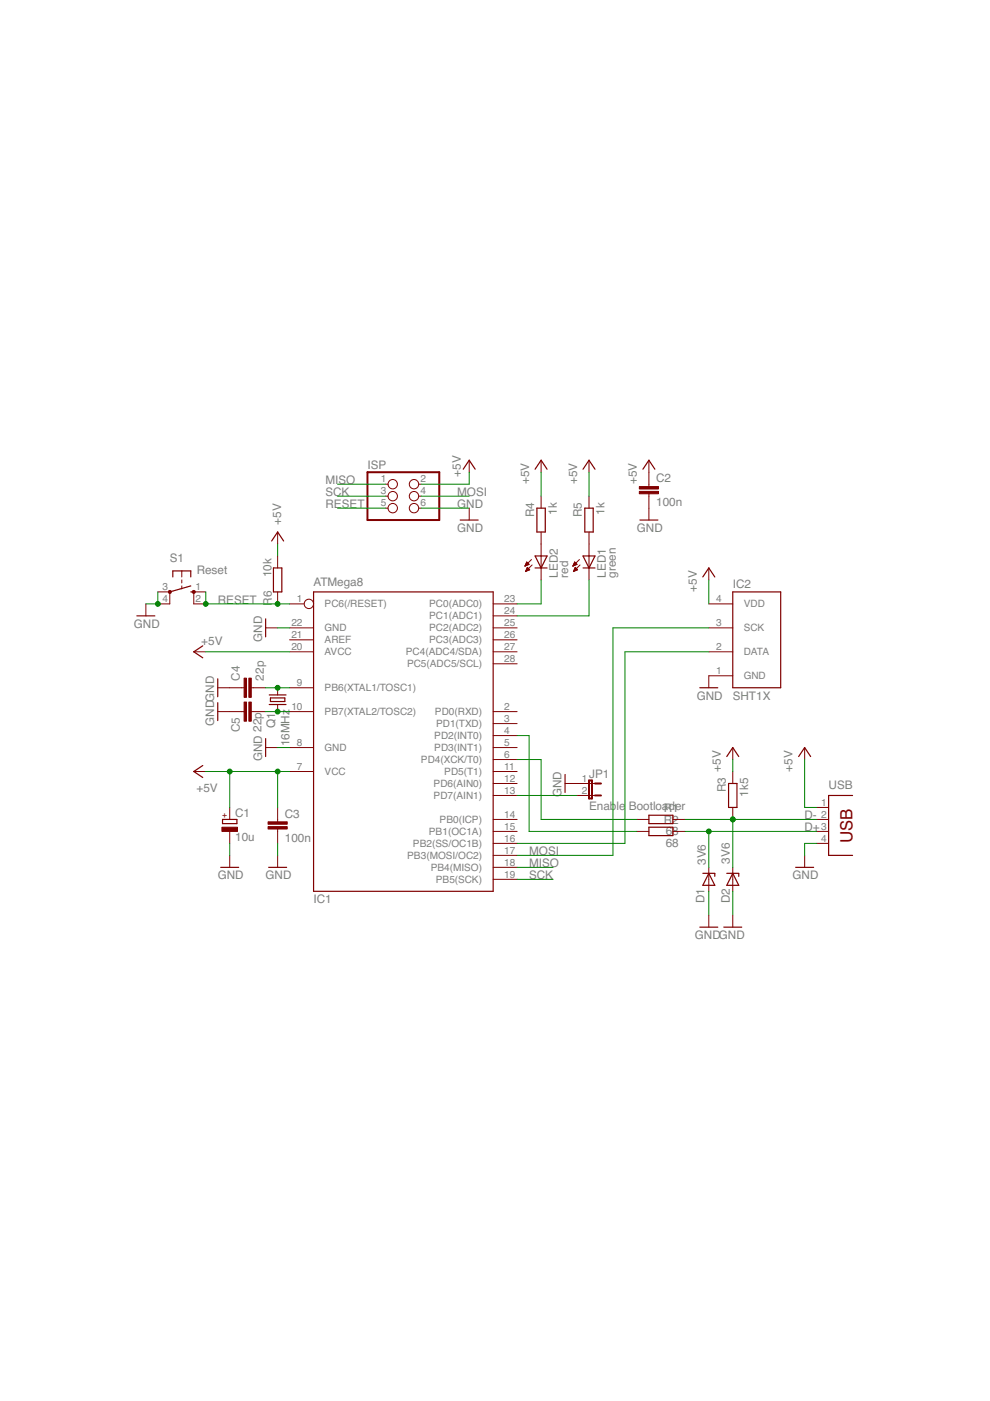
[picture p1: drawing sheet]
<svg xmlns="http://www.w3.org/2000/svg" width="210mm" height="297mm" viewBox="0 0 210 297" stroke-linecap="round" stroke-linejoin="round" font-family="sans-serif">
<g fill="#800000" stroke="#800000" stroke-width=".21">
<path d="M173.1 171.2h2.6z"/>
<path d="M173.1 173.7h2.6z"/>
<path d="M173.1 176.3h2.6z"/>
<path d="M173.1 178.8h2.6z"/>
<path d="M104.6 186.4h5z"/>
<path d="M61.4 150.9h5.1z"/>
<path d="M61.4 145.8h5.1z"/>
<path d="M61.4 158.5h5.1z"/>
<path d="M61.4 163.6h5.1z"/>
<path d="M61.4 133.1h5.1z"/>
<path d="M61.4 135.7h5.1z"/>
<path d="M61.4 138.2h5.1z"/>
<path d="M104.6 183.9h5z"/>
<path d="M104.6 181.4h5z"/>
<path d="M104.6 178.8h5z"/>
<path d="M104.6 176.3h5z"/>
<path d="M104.6 173.7h5z"/>
<path d="M104.6 168.7h5z"/>
<path d="M104.6 166.1h5z"/>
<path d="M104.6 163.6h5z"/>
<path d="M104.6 161h5z"/>
<path d="M104.6 158.5h5z"/>
<path d="M104.6 156h5z"/>
<path d="M104.6 153.4h5z"/>
<path d="M104.6 150.9h5z"/>
<path d="M104.6 140.7h5z"/>
<path d="M104.6 138.2h5z"/>
<path d="M104.6 135.7h5z"/>
<path d="M104.6 133.1h5z"/>
<path d="M104.6 130.6h5z"/>
<path d="M104.6 128h5z"/>
<path d="M61.4 128h3.1z"/>
<path d="M56.3 158.5h2.6z"/>
<path d="M56.3 133.1h2.6z"/>
<path d="M170.6 181.4v2.5z"/>
<path d="M150.3 194v2.6z"/>
<path d="M135 173.7h2.6z"/>
<path d="M142.7 173.7h2.5z"/>
<path d="M135 176.3h2.6z"/>
<path d="M142.7 176.3h2.5z"/>
<path d="M48.7 145.8h2.5z"/>
<path d="M53.8 145.8h2.5z"/>
<path d="M51.2 145.8h.6z"/>
<path d="M53.3 145.8h.5z"/>
<path d="M48.7 150.9h2.5z"/>
<path d="M53.8 150.9h2.5z"/>
<path d="M51.2 150.9h.6z"/>
<path d="M53.3 150.9h.5z"/>
<path d="M46.2 150.9h2.5z"/>
<path d="M58.9 145.8v1.5z"/>
<path d="M58.9 149.4v1.5z"/>
<path d="M46.2 145.8h2.5z"/>
<path d="M124.9 120.4v2.6z"/>
<path d="M124.9 115.3v2.6z"/>
<path d="M124.9 117.9v2.5z"/>
<path d="M122.9 118.6l-1.4 1.4z"/>
<path d="M121.6 121.2l1.4-1.4z"/>
<path d="M121.8 119.1l-.3 .9z"/>
<path d="M121.8 119.1l.5 .6z"/>
<path d="M121.5 120l.8-.3z"/>
<path d="M121.5 120h.1z"/>
<path d="M121.5 119.8h.4z"/>
<path d="M121.6 119.7h.6z"/>
<path d="M121.6 119.6h.7z"/>
<path d="M121.7 119.5h.5z"/>
<path d="M121.8 119.4h.3z"/>
<path d="M121.8 119.3h.1z"/>
<path d="M122 120.3l-.4 .9z"/>
<path d="M122 120.3l.5 .5z"/>
<path d="M121.6 121.2l.9-.4z"/>
<path d="M121.6 121.1h.3z"/>
<path d="M121.7 120.9h.5z"/>
<path d="M121.8 120.8h.6z"/>
<path d="M121.8 120.7h.6z"/>
<path d="M121.8 120.6h.5z"/>
<path d="M121.9 120.5h.2z"/>
<path d="M124.9 112.8v2.5z"/>
<path d="M124.9 105.2v2.5z"/>
<path d="M155.4 171.2v2.5z"/>
<path d="M155.4 163.6v2.5z"/>
<path d="M170.6 158.5v2.5z"/>
<path d="M41.1 163.6h2.5z"/>
<path d="M41.1 138.2h2.5z"/>
<path d="M150.3 186.4v2.6z"/>
<path d="M150.3 183.9v2.5z"/>
<path d="M155.4 186.4v2.6z"/>
<path d="M155.4 183.9v2.5z"/>
<path d="M58.9 171.2v2.5z"/>
<path d="M58.9 176.3v2.5z"/>
<path d="M58.9 173.7v.5z"/>
<path d="M58.9 175.8v.5z"/>
<path d="M58.9 181.4v2.5z"/>
<path d="M48.7 176.3v2.5z"/>
<path d="M48.7 171.2v2.5z"/>
<path d="M58.9 125.5v2.5z"/>
<path d="M58.9 117.9v2.5z"/>
<path d="M58.9 112.8v2.5z"/>
<path d="M114.7 120.4v2.6z"/>
<path d="M114.7 115.3v2.6z"/>
<path d="M114.7 117.9v2.5z"/>
<path d="M112.7 118.6l-1.4 1.4z"/>
<path d="M111.4 121.2l1.4-1.4z"/>
<path d="M111.7 119.1l-.4 .9z"/>
<path d="M111.7 119.1l.5 .6z"/>
<path d="M111.3 120l.9-.3z"/>
<path d="M111.3 120h.2z"/>
<path d="M111.4 119.8h.3z"/>
<path d="M111.4 119.7h.6z"/>
<path d="M111.5 119.6h.6z"/>
<path d="M111.5 119.5h.5z"/>
<path d="M111.6 119.4h.3z"/>
<path d="M111.6 119.3h.2z"/>
<path d="M111.8 120.3l-.4 .9z"/>
<path d="M111.8 120.3l.5 .5z"/>
<path d="M111.4 121.2l.9-.4z"/>
<path d="M111.5 121.1h.2z"/>
<path d="M111.5 120.9h.5z"/>
<path d="M111.6 120.8h.7z"/>
<path d="M111.6 120.7h.6z"/>
<path d="M111.7 120.6h.4z"/>
<path d="M111.7 120.5h.3z"/>
<path d="M114.7 112.8v2.5z"/>
<path d="M114.7 105.2v2.5z"/>
<path d="M114.7 97.6v2.5z"/>
<path d="M124.9 97.6v2.5z"/>
<path d="M81.7 102.7h.6z"/>
<path d="M88.8 102.7h.5z"/>
<path d="M81.7 105.2h.6z"/>
<path d="M88.8 105.2h.5z"/>
<path d="M81.7 107.7h.6z"/>
<path d="M88.8 107.7h.5z"/>
<path d="M99.5 107.7v2.6z"/>
<path d="M99.5 97.6v2.5z"/>
<path d="M48.7 181.4v2.5z"/>
<path d="M155.4 158.5v2.5z"/>
<path d="M155.4 194v2.6z"/>
<path d="M122.3 166.1h2.6z"/>
<path d="M124.9 166.1h1.3z"/>
<path d="M122.3 168.7h2.6z"/>
<path d="M124.9 168.7h1.3z"/>
<path d="M119.8 166.1h2.5z"/>
<path d="M33.5 125.5h2.5z"/>
<path d="M41.1 125.5h2.5z"/>
<path d="M41.1 128h2.5z"/>
<path d="M33.5 128h2.5z"/>
<path d="M38.5 123v.6z"/>
<path d="M38.5 124.2v.7z"/>
<path d="M38.5 121.1v1.2z"/>
<path d="M41.1 125.5v2.5z"/>
<path d="M36 125.5v2.5z"/>
<path d="M30.9 128v2.6z"/>
<path d="M137.6 100.1v2.6z"/>
<path d="M137.6 105.2v2.5z"/>
<path d="M137.6 102.7v.5z"/>
<path d="M137.6 104.7v.5z"/>
<path d="M137.6 107.7v2.6z"/>
<path d="M137.6 97.6v2.5z"/>
<path d="M150.3 128h5.1z"/>
<path d="M150.3 133.1h5.1z"/>
<path d="M150.3 138.2h5.1z"/>
<path d="M150.3 143.3h5.1z"/>
<path d="M150.3 143.3v2.5z"/>
<path d="M150.3 120.4v2.6z"/>
<circle cx="36" cy="125.5" r=".33"/>
<circle cx="41.1" cy="125.5" r=".33"/>
</g>
<g fill="#800000" stroke="#800000" stroke-width=".25">
<path d="M175.7 168.7v12.7z"/>
<path d="M175.7 181.4h5.1z"/>
<path d="M175.7 168.7h5.1z"/>
<path d="M66.5 125.5h38.1z"/>
<path d="M104.6 125.5v63.5z"/>
<path d="M66.5 189h38.1z"/>
<path d="M66.5 125.5v63.5z"/>
<path d="M56.3 156.6v3.8z"/>
<path d="M56.3 131.2v3.8z"/>
<path d="M168.7 183.9h3.8z"/>
<path d="M148.4 196.6h3.8z"/>
<path d="M137.6 174.6h5.1z"/>
<path d="M137.6 172.8h5.1z"/>
<path d="M137.6 172.8v1.8z"/>
<path d="M142.7 172.8v1.8z"/>
<path d="M137.6 177.2h5.1z"/>
<path d="M137.6 175.4h5.1z"/>
<path d="M137.6 175.4v1.8z"/>
<path d="M142.7 175.4v1.8z"/>
<path d="M46.2 149v3.8z"/>
<path d="M57.3 148.7h3.1z"/>
<path d="M60.4 148v.7z"/>
<path d="M57.3 148h3.1z"/>
<path d="M57.3 148v.7z"/>
<path d="M57.1 147.3h3.5z"/>
<path d="M57.1 149.4h3.5z"/>
<path d="M46.2 143.9v3.8z"/>
<path d="M126.2 117.9l-1.3 2.5z"/>
<path d="M123.6 117.9l1.3 2.5z"/>
<path d="M124.9 120.4h1.3z"/>
<path d="M123.6 120.4h1.3z"/>
<path d="M124.9 117.9h1.3z"/>
<path d="M123.6 117.9h1.3z"/>
<path d="M125.8 107.7v5.1z"/>
<path d="M124 107.7v5.1z"/>
<path d="M124 112.8h1.8z"/>
<path d="M124 107.7h1.8z"/>
<path d="M156.3 166.1v5.1z"/>
<path d="M154.5 166.1v5.1z"/>
<path d="M154.5 171.2h1.8z"/>
<path d="M154.5 166.1h1.8z"/>
<path d="M170.6 158.5l1.3 1.9z"/>
<path d="M170.6 158.5l-1.3 1.9z"/>
<path d="M41.1 163.6l1.9-1.3z"/>
<path d="M41.1 163.6l1.9 1.2z"/>
<path d="M41.1 138.2l1.9-1.3z"/>
<path d="M41.1 138.2l1.9 1.3z"/>
<path d="M150.3 185.2l1.3 2.5z"/>
<path d="M150.3 185.2l-1.3 2.5z"/>
<path d="M149 185.2h1.3z"/>
<path d="M149 187.7h2.6z"/>
<path d="M150.3 185.2h1.3z"/>
<path d="M151.6 185.2v.6z"/>
<path d="M155.4 185.2l1.2 2.5z"/>
<path d="M155.4 185.2l-1.3 2.5z"/>
<path d="M154.1 185.2h1.3z"/>
<path d="M154.1 187.7h2.5z"/>
<path d="M155.4 185.2h1.2z"/>
<path d="M156.6 185.2v.6z"/>
<path d="M57 183.9h3.8z"/>
<path d="M47.2 174.6h3z"/>
<path d="M50.2 173.7v.9z"/>
<path d="M47.2 173.7v.9z"/>
<path d="M47.2 173.7h3z"/>
<path d="M59.8 120.4v5.1z"/>
<path d="M58 120.4v5.1z"/>
<path d="M58 125.5h1.8z"/>
<path d="M58 120.4h1.8z"/>
<path d="M58.9 112.8l1.2 1.9z"/>
<path d="M58.9 112.8l-1.3 1.9z"/>
<path d="M116 117.9l-1.3 2.5z"/>
<path d="M113.5 117.9l1.2 2.5z"/>
<path d="M114.7 120.4h1.3z"/>
<path d="M113.5 120.4h1.2z"/>
<path d="M114.7 117.9h1.3z"/>
<path d="M113.5 117.9h1.2z"/>
<path d="M115.6 107.7v5.1z"/>
<path d="M113.8 107.7v5.1z"/>
<path d="M113.8 112.8h1.8z"/>
<path d="M113.8 107.7h1.8z"/>
<path d="M114.7 97.6l1.3 1.9z"/>
<path d="M114.7 97.6l-1.2 1.9z"/>
<path d="M124.9 97.6l1.3 1.9z"/>
<path d="M124.9 97.6l-1.3 1.9z"/>
<path d="M97.6 110.3h3.8z"/>
<path d="M99.5 97.6l1.3 1.9z"/>
<path d="M99.5 97.6l-1.3 1.9z"/>
<path d="M46.8 183.9h3.8z"/>
<path d="M155.4 158.5l1.2 1.9z"/>
<path d="M155.4 158.5l-1.3 1.9z"/>
<path d="M153.5 196.6h3.8z"/>
<path d="M119.8 164.2v3.8z"/>
<path d="M40.4 125.5h.7z"/>
<path d="M40.4 121.1v1.2z"/>
<path d="M36.6 121.1v1.2z"/>
<path d="M38.5 121.1h1.9z"/>
<path d="M36.6 121.1h1.9z"/>
<path d="M36 125.5l4.4-1.3z"/>
<path d="M29 130.6h3.8z"/>
<path d="M135.7 110.3h3.8z"/>
<path d="M137.6 97.6l1.3 1.9z"/>
<path d="M137.6 97.6l-1.3 1.9z"/>
<path d="M155.4 125.5h10.1z"/>
<path d="M155.4 125.5v20.3z"/>
<path d="M155.4 145.8h10.1z"/>
<path d="M165.5 125.5v20.3z"/>
<path d="M148.4 145.8h3.8z"/>
<path d="M150.3 120.4l1.3 1.9z"/>
<path d="M150.3 120.4l-1.3 1.9z"/>
</g>
<g fill="none" stroke="#800000" stroke-width=".21">
<circle cx="83.3" cy="102.7" r=".99"/>
<circle cx="83.3" cy="105.2" r=".99"/>
<circle cx="83.3" cy="107.7" r=".99"/>
<circle cx="87.8" cy="105.2" r=".99"/>
<circle cx="87.8" cy="102.7" r=".99"/>
<circle cx="87.8" cy="107.7" r=".99"/>
<circle cx="65.5" cy="128" r=".99"/>
</g>
<g fill="#800000" stroke="#800000" stroke-width=".21">
<path d="M52.8 143.8h.5v4h-.5z"/>
<path d="M51.8 143.8h.5v4h-.5z"/>
<path d="M52.8 148.8h.5v4.1h-.5z"/>
<path d="M51.8 148.8h.5v4.1h-.5z"/>
<path d="M56.8 175.3h4.1v.5h-4.1z"/>
<path d="M56.8 174.2h4.1v.6h-4.1z"/>
<path d="M47.1 175.4h3.3v.9h-3.3z"/>
<path d="M135.6 104.2h4v.5h-4z"/>
<path d="M135.6 103.2h4v.5h-4z"/>
</g>
<g fill="#800000" stroke="#800000" stroke-width=".42">
<path d="M77.9 110.3h15.2z"/>
<path d="M93.1 100.1v10.2z"/>
<path d="M77.9 100.1h15.2z"/>
<path d="M77.9 100.1v10.2z"/>
<path d="M126.2 166.1h1.2z"/>
<path d="M126.2 168.7h1.2z"/>
<path d="M124.9 165.5v3.8z"/>
<path d="M124.9 169.3h.6z"/>
<path d="M125.5 165.5v3.8z"/>
<path d="M124.9 165.5h.6z"/>
</g>
<g fill="#008000" stroke="#008000" stroke-width=".21">
<path d="M58.9 133.1h2.5z"/>
<path d="M58.9 158.5h2.5z"/>
<path d="M58.9 178.8v2.6z"/>
<path d="M89.3 107.7h10.2z"/>
<path d="M170.6 178.8v2.6z"/>
<path d="M170.6 178.8h2.5z"/>
<path d="M48.7 178.8v2.6z"/>
<path d="M150.3 189v5z"/>
<path d="M155.4 189v5z"/>
<path d="M30.9 128h2.6z"/>
<path d="M33.5 125.5v2.5z"/>
<path d="M155.4 173.7h17.7z"/>
<path d="M145.2 173.7h10.2z"/>
<path d="M155.4 173.7v10.2z"/>
<path d="M150.3 176.3h22.8z"/>
<path d="M145.2 176.3h5.1z"/>
<path d="M150.3 176.3v7.6z"/>
<path d="M58.9 145.8h2.5z"/>
<path d="M56.3 145.8h2.6z"/>
<path d="M58.9 150.9h2.5z"/>
<path d="M56.3 150.9h2.6z"/>
<path d="M43.6 163.6h5.1z"/>
<path d="M48.7 163.6h10.2z"/>
<path d="M58.9 163.6h2.5z"/>
<path d="M58.9 163.6v7.6z"/>
<path d="M48.7 163.6v7.6z"/>
<path d="M43.6 138.2h17.8z"/>
<path d="M58.9 115.3v2.6z"/>
<path d="M114.7 100.1v5.1z"/>
<path d="M124.9 100.1v5.1z"/>
<path d="M89.3 102.7h10.2z"/>
<path d="M99.5 100.1v2.6z"/>
<path d="M170.6 171.2h2.5z"/>
<path d="M170.6 161v10.2z"/>
<path d="M155.4 161v2.6z"/>
<path d="M150.3 123v5z"/>
<path d="M112.2 176.3h22.8z"/>
<path d="M112.2 156v20.3z"/>
<path d="M109.6 156h2.6z"/>
<path d="M109.6 128h5.1z"/>
<path d="M114.7 123v5z"/>
<path d="M109.6 130.6h15.3z"/>
<path d="M124.9 123v7.6z"/>
<path d="M71.6 102.7h10.1z"/>
<path d="M109.6 183.9h7.7z"/>
<path d="M71.6 105.2h10.1z"/>
<path d="M109.6 186.4h7.7z"/>
<path d="M71.6 107.7h10.1z"/>
<path d="M58.9 128h2.5z"/>
<path d="M43.6 128h15.3z"/>
<path d="M43.6 125.5v2.5z"/>
<path d="M89.3 105.2h10.2z"/>
<path d="M109.6 181.4h20.4z"/>
<path d="M130 133.1v48.3z"/>
<path d="M130 133.1h20.3z"/>
<path d="M109.6 161h5.1z"/>
<path d="M114.7 161v12.7z"/>
<path d="M114.7 173.7h20.3z"/>
<path d="M109.6 168.7h12.7z"/>
<path d="M109.6 178.8h22.9z"/>
<path d="M132.5 138.2v40.6z"/>
<path d="M132.5 138.2h17.8z"/>
<circle cx="33.5" cy="128" r=".51"/>
<circle cx="155.4" cy="173.7" r=".51"/>
<circle cx="150.3" cy="176.3" r=".51"/>
<circle cx="58.9" cy="145.8" r=".51"/>
<circle cx="58.9" cy="150.9" r=".51"/>
<circle cx="58.9" cy="163.6" r=".51"/>
<circle cx="48.7" cy="163.6" r=".51"/>
<circle cx="58.9" cy="128" r=".51"/>
<circle cx="43.6" cy="128" r=".51"/>
</g>
<text font-size="3.6" fill="#800000" x="180.8" y="178.8" transform="rotate(-90 180.8 178.8)">USB</text>
<g font-size="2.5" fill="#808080">
<text x="77.9" y="99.5">ISP</text>
<text x="97.7" y="101.1" transform="rotate(-90 97.7 101.1)">+5V</text>
<text x="69" y="102.7">MISO</text>
<text x="69" y="105.2">SCK</text>
<text x="69" y="107.7">RESET</text>
<text x="97" y="107.7">GND</text>
<text x="97" y="105.2">MOSI</text>
<text x="112.2" y="102.7" transform="rotate(-90 112.2 102.7)">+5V</text>
<text x="122.3" y="102.7" transform="rotate(-90 122.3 102.7)">+5V</text>
<text x="135" y="102.7" transform="rotate(-90 135 102.7)">+5V</text>
<text x="139.1" y="107.3">100n</text>
<text x="139.1" y="102.3">C2</text>
<text x="59.6" y="111.3" transform="rotate(-90 59.6 111.3)">+5V</text>
<text x="97" y="112.8">GND</text>
<text x="113.2" y="109.6" transform="rotate(-90 113.2 109.6)">R4</text>
<text x="118" y="109.1" transform="rotate(-90 118 109.1)">1k</text>
<text x="123.4" y="109.6" transform="rotate(-90 123.4 109.6)">R5</text>
<text x="128.2" y="109.1" transform="rotate(-90 128.2 109.1)">1k</text>
<text x="135" y="112.8">GND</text>
<text x="36" y="119.2">S1</text>
<text x="41.7" y="121.7">Reset</text>
<text x="57.6" y="122.4" transform="rotate(-90 57.6 122.4)">10k</text>
<text x="66.5" y="124.2">ATMega8</text>
<text x="118.3" y="122.5" transform="rotate(-90 118.3 122.5)">LED2</text>
<text x="120.4" y="122.5" transform="rotate(-90 120.4 122.5)">red</text>
<text x="128.4" y="122.5" transform="rotate(-90 128.4 122.5)">LED1</text>
<text x="130.6" y="122.5" transform="rotate(-90 130.6 122.5)">green</text>
<text x="147.7" y="125.5" transform="rotate(-90 147.7 125.5)">+5V</text>
<text x="155.4" y="124.7">IC2</text>
<text x="46.2" y="128">RESET</text>
<text x="57.6" y="128.4" transform="rotate(-90 57.6 128.4)">R6</text>
<text x="28.4" y="133.1">GND</text>
<text x="42.7" y="136.7">+5V</text>
<text x="55.6" y="136.1" transform="rotate(-90 55.6 136.1)">GND</text>
<text x="50.9" y="144.3" transform="rotate(-90 50.9 144.3)">C4</text>
<text x="55.9" y="144.3" transform="rotate(-90 55.9 144.3)">22p</text>
<text x="147.7" y="148.3">GND</text>
<text x="155.4" y="148.3">SHT1X</text>
<text x="45.4" y="153.8" transform="rotate(-90 45.4 153.8)">GNDGND</text>
<text x="50.9" y="155.2" transform="rotate(-90 50.9 155.2)">C5</text>
<text x="58.4" y="154.4" transform="rotate(-90 58.4 154.4)">Q1</text>
<text x="55.6" y="161.4" transform="rotate(-90 55.6 161.4)">GND 22p</text>
<text x="61.4" y="158.2" transform="rotate(-90 61.4 158.2)">16MHz</text>
<text x="41.7" y="167.9">+5V</text>
<text x="124.9" y="164.8">JP1</text>
<text x="152.8" y="163.6" transform="rotate(-90 152.8 163.6)">+5V</text>
<text x="168.1" y="163.6" transform="rotate(-90 168.1 163.6)">+5V</text>
<text x="175.7" y="167.4">USB</text>
<text x="49.8" y="173.3">C1</text>
<text x="60.4" y="173.4">C3</text>
<text x="119" y="169.1" transform="rotate(-90 119 169.1)">GND</text>
<text x="124.9" y="171.8">Enab</text>
<text x="130.7" y="171.8">le</text>
<text x="133.3" y="171.8">BootloaRd1er</text>
<text x="153.9" y="168" transform="rotate(-90 153.9 168)">R3</text>
<text x="158.7" y="168.9" transform="rotate(-90 158.7 168.9)">1k5</text>
<text x="170.6" y="173.7">D-</text>
<text x="49.8" y="178.3">10u</text>
<text x="60.4" y="178.4">100n</text>
<text x="140.8" y="174.8">R2</text>
<text x="141.1" y="177">68</text>
<text x="141.1" y="179.6">68</text>
<text x="170.6" y="176.3">D+</text>
<text x="112.2" y="183.9">MISO</text>
<text x="112.2" y="181.4">MOSI</text>
<text x="149.6" y="183.4" transform="rotate(-90 149.6 183.4)">3V6</text>
<text x="154.7" y="183.1" transform="rotate(-90 154.7 183.1)">3V6</text>
<text x="46.2" y="186.4">GND</text>
<text x="56.3" y="186.4">GND</text>
<text x="66.5" y="191.5">IC1</text>
<text x="112.2" y="186.4">SCK</text>
<text x="149.4" y="191.5" transform="rotate(-90 149.4 191.5)">D1</text>
<text x="154.7" y="191.5" transform="rotate(-90 154.7 191.5)">D2</text>
<text x="168.1" y="186.4">GND</text>
<text x="147.3" y="199.1">GNDGND</text>
</g>
<g font-size="2.1" fill="#808080">
<text x="80.7" y="102.3">1</text>
<text x="80.7" y="104.8">3</text>
<text x="80.7" y="107.4">5</text>
<text x="89.1" y="102.3">2</text>
<text x="89.1" y="104.8">4</text>
<text x="89.1" y="107.4">6</text>
<text x="34.5" y="125.1">3</text>
<text x="41.4" y="125.1">1</text>
<text x="34.5" y="127.7">4</text>
<text x="41.4" y="127.7">2</text>
<text x="63" y="127.7">1</text>
<text x="68.8" y="128.8">PC6(/RESET)</text>
<text x="91" y="131.3">PC1(ADC1)</text>
<text x="91" y="128.8">PC0(ADC0)</text>
<text x="106.9" y="130.2">24</text>
<text x="106.9" y="127.7">23</text>
<text x="151.8" y="127.7">4</text>
<text x="157.7" y="128.8">VDD</text>
<text x="61.8" y="132.8">22</text>
<text x="61.8" y="135.3">21</text>
<text x="61.8" y="137.8">20</text>
<text x="68.8" y="133.9">GND</text>
<text x="68.8" y="136.4">AREF</text>
<text x="91" y="136.4">PC3(ADC3)</text>
<text x="91" y="133.9">PC2(ADC2)</text>
<text x="106.9" y="137.8">27</text>
<text x="106.9" y="135.3">26</text>
<text x="106.9" y="132.8">25</text>
<text x="151.8" y="132.8">3</text>
<text x="151.8" y="137.8">2</text>
<text x="157.7" y="133.9">SCK</text>
<text x="68.8" y="139">AVCC</text>
<text x="86" y="139">PC4(ADC4/SDA)</text>
<text x="86.3" y="141.5">PC5(ADC5/SCL)</text>
<text x="106.9" y="140.4">28</text>
<text x="151.8" y="142.9">1</text>
<text x="157.7" y="139">DATA</text>
<text x="63" y="145.5">9</text>
<text x="68.8" y="146.6">PB6(XTAL1/TOSC1)</text>
<text x="157.7" y="144">GND</text>
<text x="61.8" y="150.5">10</text>
<text x="68.8" y="151.6">PB7(XTAL2/TOSC2)</text>
<text x="92.2" y="151.6">PD0(RXD)</text>
<text x="92.5" y="154.2">PD1(TXD)</text>
<text x="106.9" y="155.6">4</text>
<text x="106.9" y="153.1">3</text>
<text x="106.9" y="150.5">2</text>
<text x="63" y="158.1">8</text>
<text x="68.8" y="159.3">GND</text>
<text x="89.2" y="161.8">PD4(XCK/T0)</text>
<text x="92.1" y="159.3">PD3(INT1)</text>
<text x="92.1" y="156.7">PD2(INT0)</text>
<text x="106.9" y="160.7">6</text>
<text x="106.9" y="158.1">5</text>
<text x="63" y="163.2">7</text>
<text x="68.8" y="164.3">VCC</text>
<text x="91.9" y="166.9">PD6(AIN0)</text>
<text x="94.2" y="164.3">PD5(T1)</text>
<text x="106.9" y="165.8">12</text>
<text x="106.9" y="163.2">11</text>
<text x="123.3" y="165.8">1</text>
<text x="91.9" y="169.4">PD7(AIN1)</text>
<text x="106.9" y="173.4">14</text>
<text x="106.9" y="168.3">13</text>
<text x="123.3" y="168.3">2</text>
<text x="174.1" y="170.8">1</text>
<text x="174.1" y="173.4">2</text>
<text x="87.5" y="179.6">PB2(SS/OC1B)</text>
<text x="90.9" y="177">PB1(OC1A)</text>
<text x="93.2" y="174.5">PB0(ICP)</text>
<text x="106.9" y="178.5">16</text>
<text x="106.9" y="175.9">15</text>
<text x="174.1" y="175.9">3</text>
<text x="174.1" y="178.5">4</text>
<text x="86.3" y="182.1">PB3(MOSI/OC2)</text>
<text x="91.3" y="184.7">PB4(MISO)</text>
<text x="106.9" y="183.5">18</text>
<text x="106.9" y="181">17</text>
<text x="92.4" y="187.2">PB5(SCK)</text>
<text x="106.9" y="186.1">19</text>
</g>
<text font-size="1.8" fill="#800000" x="48.1" y="173.3" transform="rotate(-90 48.1 173.3)">+</text>
</svg>
